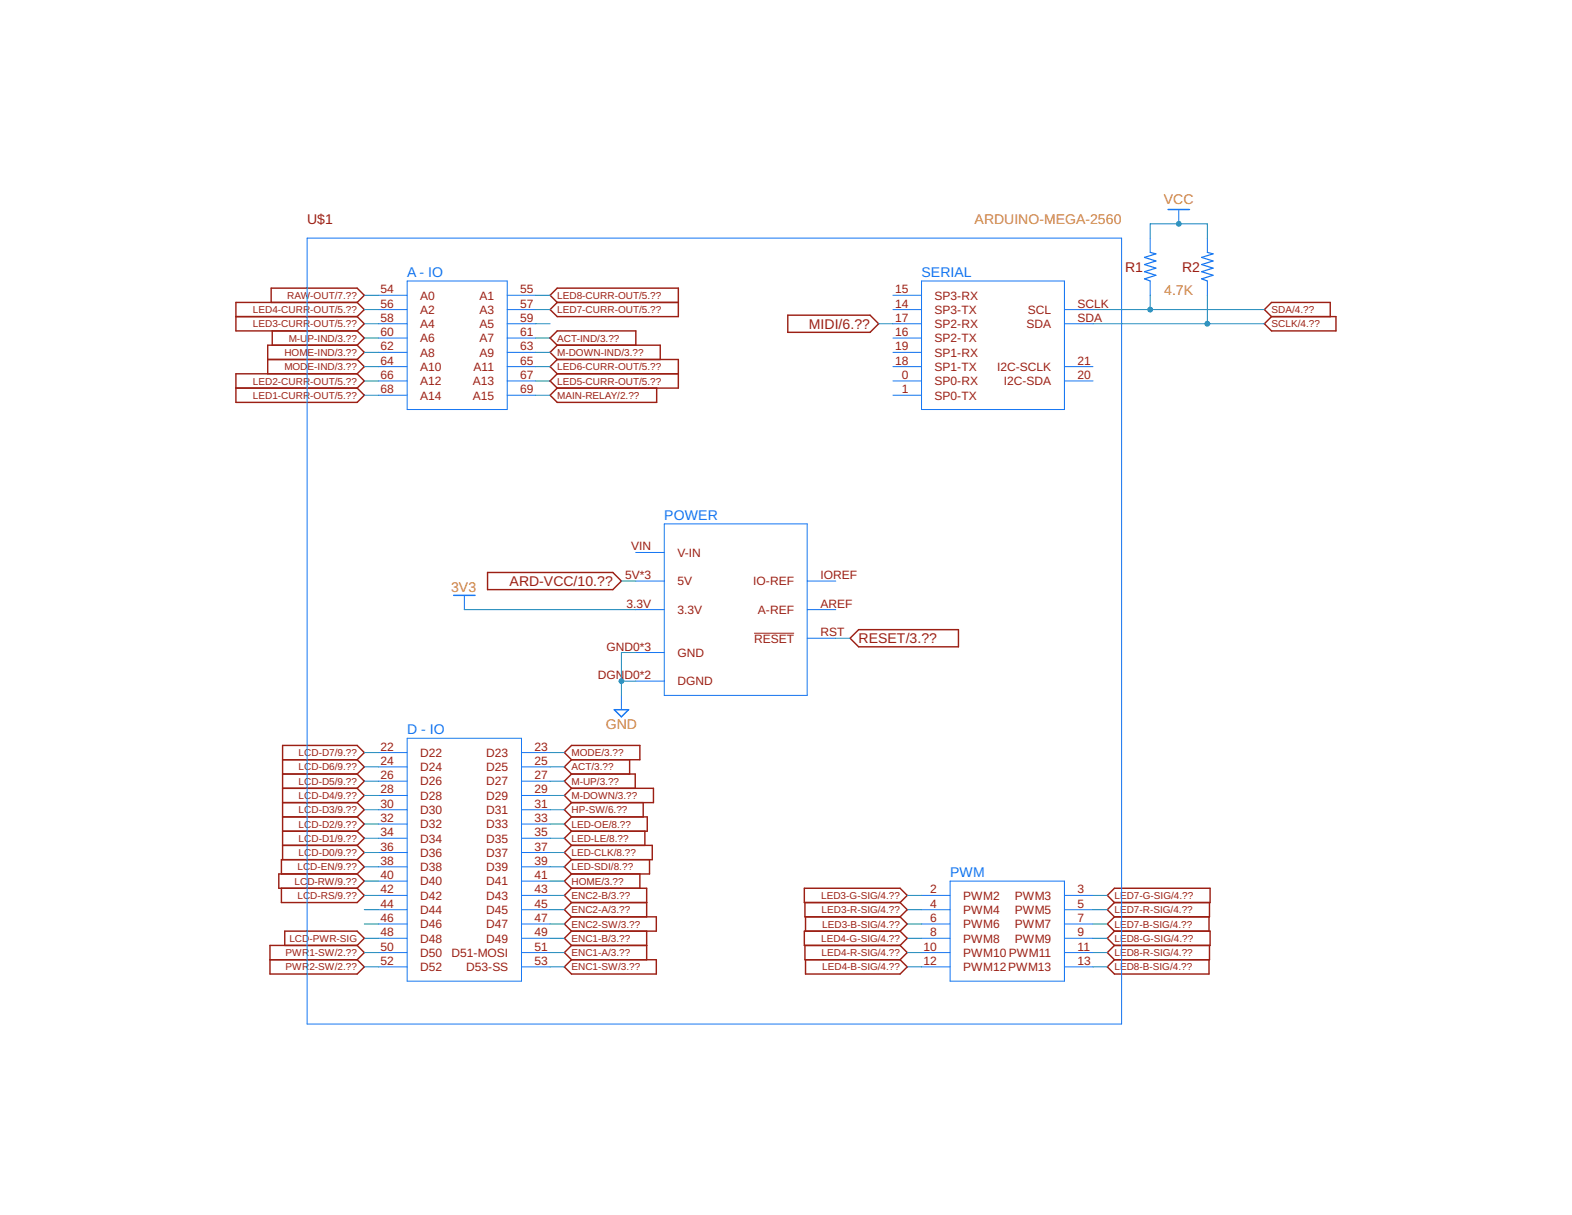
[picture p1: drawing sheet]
<svg xmlns="http://www.w3.org/2000/svg" width="279mm" height="216mm" viewBox="0 0 279 216" stroke-linecap="round" stroke-linejoin="round" font-family="sans-serif">
<path d="M134 112.5h7.1" fill="none" stroke="#9c1f14" stroke-width=".18"/>
<g fill="none" stroke="#9c1f14" stroke-width=".25">
<path d="M41.9 56.3h21.6M48.2 53.7v-2.5h15.3l1.2 1.3-1.2 1.2M48.4 58.8v2.5M63.5 53.7h-21.6v5.1h21.6M63.5 53.7l1.2 1.3-1.2 1.3M63.5 56.3l1.2 1.2-1.2 1.3M63.5 58.8l1.2 1.3-1.2 1.2M97.8 52.5l1.2-1.3h21.6v5.1h-21.6l-1.2-1.3 1.2-1.3zM99 53.7h21.6M140 56h14.6l1.6 1.5-1.6 1.6h-14.6zM226 56.3l-1.3-1.3 1.3-1.3h10.4v2.6M226 56.3h11.4v2.5h-11.4l-1.3-1.3z"/>
<path d="M41.9 69h21.6M47.6 63.9h15.9M63.5 66.4l1.2 1.3-1.2 1.3M63.5 66.4h-21.6v5.1h21.6l1.2-1.3-1.2-1.2M63.5 61.3h-15.9v5.1M63.5 61.3l1.2 1.3-1.2 1.3M63.5 63.9l1.2 1.3-1.2 1.2M99 61.3l-1.2-1.2 1.2-1.3h14v2.5M99 63.9h21.6v5.1h-21.6M99 66.4h21.6M99 69l-1.2 1.2 1.2 1.3h17.7v-2.5M99 63.9l-1.2 1.3 1.2 1.2"/>
<path d="M99 66.4l-1.2 1.3 1.2 1.3M99 61.3h18.3v2.6M99 61.3l-1.2 1.3 1.2 1.3M86.7 101.7h22.2l1.5 1.6-1.5 1.5h-22.2zM151.1 113.4l1.5-1.5h17.7v3h-17.7zM50.2 137.5h13.3M50.2 135h13.3M63.5 135l1.2-1.3-1.2-1.2h-13.3v20.3M63.5 135l1.2 1.3-1.2 1.2M63.5 137.5l1.2 1.3-1.2 1.3M100.3 133.7l1.3-1.2h12.1v2.5h-12.1zM101.6 137.5l-1.3 1.3 1.3 1.3"/>
<path d="M101.6 137.5h11.3v2.6M101.6 135l-1.3 1.3 1.3 1.2M111.9 135v2.5M50 157.8v2.6h13.5l1.2-1.3-1.2-1.3M50.2 142.6h13.3M50.2 145.2h13.3M50.2 140.1h13.3M50.2 147.7h13.3M50.2 150.2h13.3M63.5 155.3h-13.9v2.5h13.9M63.5 140.1l1.2 1.3-1.2 1.2M63.5 142.6l1.2 1.3-1.2 1.3"/>
<path d="M63.5 145.2l1.2 1.2-1.2 1.3M63.5 147.7l1.2 1.2-1.2 1.3M63.5 150.2l1.2 1.3-1.2 1.3M63.5 152.8h-13.5v2.5M63.5 152.8l1.2 1.2-1.2 1.3M63.5 155.3l1.2 1.3-1.2 1.2M101.6 157.8h13.3v5.1M101.6 142.6l-1.3 1.3 1.3 1.3M101.6 140.1h14.5v2.5h-14.5M101.6 145.2h13.4v2.5h-13.4M101.6 140.1l-1.3 1.3 1.3 1.2M101.6 150.2h14.3v2.6h-14.3"/>
<path d="M101.6 157.8l-1.3 1.3 1.3 1.3M101.6 145.2l-1.3 1.2 1.3 1.3M101.6 147.7l-1.3 1.2 1.3 1.3M101.6 150.2l-1.3 1.3 1.3 1.3M101.6 152.8l-1.3 1.2 1.3 1.3M101.6 155.3l-1.3 1.3 1.3 1.2M113.7 155.3v2.5M114.3 142.6v2.6M114.6 147.7v2.5M115.4 152.8v2.5h-13.8M143 157.8h17l1.2 1.3-1.2 1.3h-17zM196.8 159.1l1.3-1.3h17v2.6h-17z"/>
<path d="M48 170.5h15.5M50.6 168v-2.5h12.9l1.2 1.2-1.2 1.3M63.5 168h-15.5v5.1h15.5l1.2-1.3-1.2-1.3M63.5 168l1.2 1.3-1.2 1.2M100.3 171.8l1.3-1.3h15v2.6h-15zM101.6 162.9l-1.3 1.3 1.3 1.3M101.6 162.9h15v2.6h-15M101.6 168l-1.3 1.3 1.3 1.2M101.6 168h13.3M101.6 165.5l-1.3 1.2 1.3 1.3M101.6 160.4h13.3M101.6 160.4l-1.3 1.2 1.3 1.3"/>
<path d="M114.9 165.5v5M143.1 168v2.5h16.9M143.1 160.4v2.5h16.9M143.2 170.5v2.6h16.8l1.2-1.3-1.2-1.3M143.2 162.9v2.6M160 165.5h-17v2.5h17M160 160.4l1.2 1.2-1.2 1.3M160 168l1.2 1.3-1.2 1.2M160 165.5l1.2 1.2-1.2 1.3M160 162.9l1.2 1.3-1.2 1.3M198.1 170.5l-1.3 1.3 1.3 1.3h16.8v-2.6M198.1 165.5h17v2.5h-17"/>
<path d="M198.1 160.4l-1.3 1.2 1.3 1.3M198.1 162.9l-1.3 1.3 1.3 1.3M198.1 165.5l-1.3 1.2 1.3 1.3M198.1 168l-1.3 1.3 1.3 1.2M214.9 162.9v2.6M215 168v2.5h-16.9M215 160.4v2.5h-16.9"/>
</g>
<g fill="none" stroke="#1375f4" stroke-width=".18">
<path d="M209.5 37.2v2.6M54.6 42.3h144.7v139.7h-144.7zM67.3 55h5.1M67.3 57.5h5.1M67.3 52.5h5.1M72.4 49.9h17.7v22.9h-17.7zM90.1 55h5.1M90.1 57.5h5.1M90.1 52.5h5.1M158.7 55h5.1M158.7 57.5h5.1M158.7 52.5h5.1"/>
<path d="M163.8 49.9h25.4v22.9h-25.4zM189.2 55h5.1M189.2 57.5h5.1M204.4 42.3v2.6M204.4 49.9v2.6M214.6 42.3v2.6M214.6 49.9v2.6M67.3 70.2h5.1M67.3 67.7h5.1M67.3 65.2h5.1M67.3 62.6h5.1M67.3 60.1h5.1"/>
<path d="M90.1 70.2h5.1M90.1 67.7h5.1M90.1 65.2h5.1M90.1 62.6h5.1M90.1 60.1h5.1M158.7 70.2h5.1M158.7 67.7h5.1M158.7 65.2h5.1M158.7 62.6h5.1M158.7 60.1h5.1M189.2 67.7h5.1M189.2 65.2h5.1"/>
<path d="M113 98.2h5.1M118.1 93.1h25.4v30.5h-25.4zM82.5 105.8v2.5M113 108.3h5.1M113 103.3h5.1M113 116h5.1M143.5 108.3h5M143.5 103.3h5M143.5 113.4h5M67.3 133.7h5.1M67.3 136.3h5.1M67.3 138.8h5.1"/>
<path d="M72.4 131.2h20.3v43.1h-20.3zM92.7 133.7h5.1M92.7 136.3h5.1M92.7 138.8h5.1M110.4 123.6v2.5M113 121h5.1M67.3 141.4h5.1M67.3 143.9h5.1M67.3 146.4h5.1M67.3 148.9h5.1M67.3 151.5h5.1M67.3 154h5.1"/>
<path d="M67.3 156.6h5.1M67.3 159.1h5.1M92.7 141.4h5.1M92.7 143.9h5.1M92.7 146.4h5.1M92.7 148.9h5.1M92.7 151.5h5.1M92.7 154h5.1M92.7 156.6h5.1M92.7 159.1h5.1M163.8 159.1h5.1M168.9 156.6h20.3v17.7h-20.3z"/>
<path d="M189.2 159.1h5.1M67.3 161.6h5.1M67.3 164.2h5.1M67.3 166.7h5.1M67.3 169.3h5.1M67.3 171.8h5.1M92.7 161.6h5.1M92.7 164.2h5.1M92.7 166.7h5.1M92.7 169.3h5.1M92.7 171.8h5.1M163.8 161.6h5.1"/>
<path d="M163.8 164.2h5.1M163.8 166.7h5.1M163.8 169.3h5.1M163.8 171.8h5.1M189.2 161.6h5.1M189.2 164.2h5.1M189.2 166.7h5.1M189.2 169.3h5.1M189.2 171.8h5.1"/>
</g>
<path d="M207.6 37.2h3.8M80.6 105.8h3.8M109.2 126.1h2.5l-1.3 1.3z" fill="none" stroke="#1375f4" stroke-width=".25"/>
<path d="M204.4 44.9l1 .2-2 .6 2 .7-2 .6 2 .6-2 .7 2 .6-2 .7 1 .3M214.6 44.9l1 .2-2 .6 2 .7-2 .6 2 .6-2 .7 2 .6-2 .7 1 .3" fill="none" stroke="#1375f4" stroke-width=".21"/>
<path d="M204.4 42.3v-2.5h10.2v2.5" fill="none" stroke="#158f93" stroke-width=".18"/>
<circle cx="209.5" cy="39.8" r=".51" fill="#158f93"/>
<path d="M209 39.8a.51 .51 0 0 1 1 0 .51 .51 0 0 1-1 0zM209 39.8a.51 .51 0 0 0 1 0 .51 .51 0 0 0-1 0z" fill="#158f93"/>
<path d="M82.5 108.3h30.5M113 116h-2.6v7.6M110.4 121h2.6" fill="none" stroke="#158f93" stroke-width=".18"/>
<circle cx="110.4" cy="121" r=".51" fill="#158f93"/>
<path d="M109.9 121a.55 .55 0 0 1 1.1 0 .55 .55 0 0 1-1.1 0zM109.9 121a.55 .55 0 0 0 1.1 0 .55 .55 0 0 0-1.1 0z" fill="#158f93"/>
<path d="M194.3 55h30.4M204.4 52.5v2.5M148.5 113.4h2.6M97.8 138.8h2.5M97.8 136.3h2.5M97.8 133.7h2.5M97.8 143.9h2.5M97.8 141.4h2.5M161.2 159.1h2.6M97.8 171.8h2.5M97.8 169.3h2.5M97.8 166.7h2.5" fill="none" stroke="#158f93" stroke-width=".18"/>
<circle cx="204.4" cy="55" r=".51" fill="#158f93"/>
<path d="M203.9 55a.51 .51 0 0 1 1 0 .51 .51 0 0 1-1 0zM203.9 55a.51 .51 0 0 0 1 0 .51 .51 0 0 0-1 0z" fill="#158f93"/>
<path d="M194.3 57.5h30.4M214.6 52.5v5" fill="none" stroke="#158f93" stroke-width=".18"/>
<circle cx="214.6" cy="57.5" r=".51" fill="#158f93"/>
<path d="M214.1 57.5a.51 .51 0 0 1 1 0 .51 .51 0 0 1-1 0zM214.1 57.5a.51 .51 0 0 0 1 0 .51 .51 0 0 0-1 0z" fill="#158f93"/>
<g fill="none" stroke="#158f93" stroke-width=".18">
<path d="M64.7 57.5h2.6M64.7 52.5h2.6M64.7 55h2.6M95.2 57.5h2.6M95.2 52.5h2.6M95.2 55h2.6M156.2 57.5h2.5M64.7 67.7h2.6M64.7 70.2h2.6M64.7 65.2h2.6M64.7 60.1h2.6M64.7 62.6h2.6"/>
<path d="M95.2 67.7h2.6M95.2 70.2h2.6M95.2 65.2h2.6M95.2 60.1h2.6M95.2 62.6h2.6M110.4 103.3h2.6M64.7 133.7h2.6M64.7 136.3h2.6M64.7 138.8h2.6M64.7 141.4h2.6M64.7 143.9h2.6M64.7 146.4h2.6"/>
<path d="M64.7 148.9h2.6M64.7 151.5h2.6M64.7 154h2.6M64.7 159.1h2.6M64.7 156.6h2.6M97.8 146.4h2.5M97.8 148.9h2.5M97.8 151.5h2.5M97.8 154h2.5M97.8 159.1h2.5M97.8 156.6h2.5M194.3 159.1h2.5"/>
<path d="M64.7 164.2h2.6M64.7 161.6h2.6M64.7 169.3h2.6M64.7 171.8h2.6M64.7 166.7h2.6M97.8 164.2h2.5M97.8 161.6h2.5M161.2 164.2h2.6M161.2 161.6h2.6M161.2 169.3h2.6M161.2 171.8h2.6M161.2 166.7h2.6"/>
<path d="M194.3 164.2h2.5M194.3 161.6h2.5M194.3 169.3h2.5M194.3 171.8h2.5M194.3 166.7h2.5"/>
</g>
<g font-size="2.5" fill="#9c1f14">
<text x="54.6" y="39.8">U$1</text>
<text x="200" y="48.3">R1</text>
<text x="210.1" y="48.3">R2</text>
<text x="143.8" y="58.4">MIDI/6.??</text>
<text x="90.6" y="104.1">ARD-VCC/10.??</text>
<text x="152.6" y="114.3">RESET/3.??</text>
</g>
<g font-size="2.5" fill="#d59028">
<text x="173.2" y="39.8">ARDUINO-MEGA-2560</text>
<text x="206.9" y="36.2">VCC</text>
<text x="206.9" y="52.5">4.7K</text>
<text x="80.2" y="105.3">3V3</text>
<text x="107.7" y="129.5">GND</text>
</g>
<g font-size="2.5" fill="#1375f4">
<text x="72.4" y="49.2">A - IO</text>
<text x="163.8" y="49.2">SERIAL</text>
<text x="118.1" y="92.3">POWER</text>
<text x="72.4" y="130.4">D - IO</text>
<text x="168.9" y="155.8">PWM</text>
</g>
<g font-size="2.1" fill="#9c1f14">
<text x="67.7" y="52.1">54</text>
<text x="74.7" y="53.2">A0</text>
<text x="85.2" y="53.2">A1</text>
<text x="92.5" y="52.1">55</text>
<text x="159.1" y="52.1">15</text>
<text x="166.1" y="53.2">SP3-RX</text>
<text x="67.7" y="54.6">56</text>
<text x="67.7" y="57.2">58</text>
<text x="67.7" y="59.7">60</text>
<text x="74.7" y="55.8">A2</text>
<text x="74.7" y="58.3">A4</text>
<text x="85.2" y="55.8">A3</text>
<text x="85.2" y="58.3">A5</text>
<text x="92.5" y="54.6">57</text>
<text x="92.5" y="57.2">59</text>
<text x="92.5" y="59.7">61</text>
<text x="159.1" y="59.7">16</text>
<text x="159.1" y="57.2">17</text>
<text x="159.1" y="54.6">14</text>
<text x="166.1" y="58.3">SP2-RX</text>
<text x="166.1" y="55.8">SP3-TX</text>
<text x="182.5" y="58.3">SDA</text>
<text x="182.7" y="55.8">SCL</text>
<text x="191.5" y="54.6">SCLK</text>
<text x="191.5" y="57.2">SDA</text>
<text x="67.7" y="62.3">62</text>
<text x="67.7" y="64.8">64</text>
<text x="74.7" y="60.8">A6</text>
<text x="74.7" y="63.4">A8</text>
<text x="74.7" y="65.9">A10</text>
<text x="84.2" y="65.9">A11</text>
<text x="85.2" y="60.8">A7</text>
<text x="85.2" y="63.4">A9</text>
<text x="92.5" y="62.3">63</text>
<text x="92.5" y="64.8">65</text>
<text x="159.1" y="64.8">18</text>
<text x="159.1" y="62.3">19</text>
<text x="166.1" y="65.9">SP1-TX</text>
<text x="166.1" y="63.4">SP1-RX</text>
<text x="166.1" y="60.8">SP2-TX</text>
<text x="177.2" y="65.9">I2C-SCLK</text>
<text x="191.5" y="64.8">21</text>
<text x="67.7" y="67.3">66</text>
<text x="67.7" y="69.9">68</text>
<text x="74.7" y="68.5">A12</text>
<text x="74.7" y="71">A14</text>
<text x="84" y="68.5">A13</text>
<text x="84" y="71">A15</text>
<text x="92.5" y="67.3">67</text>
<text x="92.5" y="69.9">69</text>
<text x="160.3" y="69.9">1</text>
<text x="160.3" y="67.3">0</text>
<text x="166.1" y="71">SP0-TX</text>
<text x="166.1" y="68.5">SP0-RX</text>
<text x="178.4" y="68.5">I2C-SDA</text>
<text x="191.5" y="67.3">20</text>
<text x="112.2" y="97.8">VIN</text>
<text x="120.4" y="98.9">V-IN</text>
<text x="111.1" y="102.9">5V*3</text>
<text x="111.4" y="108">3.3V</text>
<text x="120.4" y="104">5V</text>
<text x="133.9" y="104">IO-REF</text>
<text x="145.8" y="102.9">IOREF</text>
<text x="145.8" y="108">AREF</text>
<text x="120.4" y="109.1">3.3V</text>
<text x="134.7" y="109.1">A-REF</text>
<text x="145.8" y="113.1">RST</text>
<text x="107.8" y="115.6">GND0*3</text>
<text x="120.4" y="116.7">GND</text>
<text x="134" y="114.2">RESET</text>
<text x="106.2" y="120.7">DGN</text>
<text x="111" y="120.7">D0*2</text>
<text x="120.4" y="121.8">DGND</text>
<text x="67.7" y="133.4">22</text>
<text x="67.7" y="135.9">24</text>
<text x="74.7" y="134.5">D22</text>
<text x="74.7" y="137">D24</text>
<text x="86.4" y="134.5">D23</text>
<text x="86.4" y="137">D25</text>
<text x="95" y="133.4">23</text>
<text x="95" y="135.9">25</text>
<text x="67.7" y="138.4">26</text>
<text x="67.7" y="141">28</text>
<text x="67.7" y="143.5">30</text>
<text x="74.7" y="139.6">D26</text>
<text x="74.7" y="142.1">D28</text>
<text x="86.4" y="139.6">D27</text>
<text x="86.4" y="142.1">D29</text>
<text x="95" y="138.4">27</text>
<text x="95" y="141">29</text>
<text x="95" y="143.5">31</text>
<text x="67.7" y="146.1">32</text>
<text x="67.7" y="148.6">34</text>
<text x="74.7" y="144.6">D30</text>
<text x="74.7" y="147.2">D32</text>
<text x="74.7" y="149.7">D34</text>
<text x="86.4" y="144.6">D31</text>
<text x="86.4" y="147.2">D33</text>
<text x="86.4" y="149.7">D35</text>
<text x="95" y="146.1">33</text>
<text x="95" y="148.6">35</text>
<text x="67.7" y="151.1">36</text>
<text x="67.7" y="153.7">38</text>
<text x="74.7" y="152.3">D36</text>
<text x="74.7" y="154.8">D38</text>
<text x="86.4" y="152.3">D37</text>
<text x="86.4" y="154.8">D39</text>
<text x="95" y="151.1">37</text>
<text x="95" y="153.7">39</text>
<text x="67.7" y="156.2">40</text>
<text x="67.7" y="158.8">42</text>
<text x="67.7" y="161.3">44</text>
<text x="74.7" y="157.3">D40</text>
<text x="74.7" y="159.9">D42</text>
<text x="86.4" y="157.3">D41</text>
<text x="86.4" y="159.9">D43</text>
<text x="95" y="156.2">41</text>
<text x="95" y="158.8">43</text>
<text x="95" y="161.3">45</text>
<text x="165.3" y="158.8">2</text>
<text x="165.3" y="161.3">4</text>
<text x="171.2" y="159.9">PWM2</text>
<text x="180.3" y="159.9">PWM3</text>
<text x="191.5" y="158.8">3</text>
<text x="191.5" y="161.3">5</text>
<text x="67.7" y="163.8">46</text>
<text x="67.7" y="166.4">48</text>
<text x="74.7" y="162.4">D44</text>
<text x="74.7" y="165">D46</text>
<text x="74.7" y="167.5">D48</text>
<text x="86.4" y="162.4">D45</text>
<text x="86.4" y="165">D47</text>
<text x="86.4" y="167.5">D49</text>
<text x="95" y="163.8">47</text>
<text x="95" y="166.4">49</text>
<text x="165.3" y="163.8">6</text>
<text x="165.3" y="166.4">8</text>
<text x="171.2" y="162.4">PWM4</text>
<text x="171.2" y="165">PWM6</text>
<text x="171.2" y="167.5">PWM8</text>
<text x="180.3" y="162.4">PWM5</text>
<text x="180.3" y="165">PWM7</text>
<text x="180.3" y="167.5">PWM9</text>
<text x="191.5" y="163.8">7</text>
<text x="191.5" y="166.4">9</text>
<text x="67.7" y="168.9">50</text>
<text x="67.7" y="171.5">52</text>
<text x="74.7" y="170">D50</text>
<text x="74.7" y="172.6">D52</text>
<text x="80.3" y="170">D51-MOSI</text>
<text x="82.9" y="172.6">D53-SS</text>
<text x="95" y="168.9">51</text>
<text x="95" y="171.5">53</text>
<text x="164.2" y="168.9">10</text>
<text x="164.2" y="171.5">12</text>
<text x="171.2" y="170">PWM10 PWM11</text>
<text x="171.2" y="172.6">PWM12PWM13</text>
<text x="191.5" y="168.9">11</text>
<text x="191.5" y="171.5">13</text>
</g>
<g font-size="1.8" fill="#9c1f14">
<text x="51" y="53.1">RAW</text>
<text x="55.2" y="53.1">-OUT/7.??</text>
<text x="99" y="53.1">LED8-CURR-OUT/5.??</text>
<text x="44.9" y="55.6">LED4-CURR-OUT/5.??</text>
<text x="44.9" y="58.2">LED3-CURR-OUT/5.??</text>
<text x="99" y="55.6">LED7-CURR-OUT/5.??</text>
<text x="226" y="55.6">SDA/4.??</text>
<text x="226" y="58.2">SCLK/4.??</text>
<text x="50.5" y="63.3">HOM</text>
<text x="50.5" y="65.8">MOD</text>
<text x="51.3" y="60.7">M-U</text>
<text x="54.7" y="60.7">P-IND/3.??</text>
<text x="54.7" y="63.3">E-IND/3.??</text>
<text x="54.7" y="65.8">E-IND/3.??</text>
<text x="99" y="65.8">LED6-CURR-OUT/5.??</text>
<text x="99" y="60.7">ACT-IND/3.??</text>
<text x="99" y="63.3">M-DOWN-IND/3.??</text>
<text x="44.9" y="68.3">LED2-CURR-OUT/5.??</text>
<text x="44.9" y="70.9">LED1-CURR-OUT/5.??</text>
<text x="99" y="68.3">LED5-CURR-OUT/5.??</text>
<text x="99" y="70.9">MAIN-RELAY/2.??</text>
<text x="53.1" y="134.4">LCD-D7/9.??</text>
<text x="53.1" y="136.9">LCD-D6/9.??</text>
<text x="101.6" y="136.9">ACT/3.??</text>
<text x="101.6" y="134.4">MODE/3.??</text>
<text x="53.1" y="139.4">LCD-D5/9.??</text>
<text x="53.1" y="142">LCD-D4/9.??</text>
<text x="101.6" y="142">M-DOWN/3.??</text>
<text x="101.6" y="139.4">M-UP/3.??</text>
<text x="53.1" y="144.5">LCD-D3/9.??</text>
<text x="53.1" y="147.1">LCD-D2/9.??</text>
<text x="53.1" y="149.6">LCD-D1/9.??</text>
<text x="101.6" y="144.5">HP-SW/6.??</text>
<text x="101.6" y="147.1">LED-OE/8.??</text>
<text x="101.6" y="149.6">LED-LE/8.??</text>
<text x="52.9" y="154.7">LCD-EN/9.??</text>
<text x="53.1" y="152.1">LCD-D0/9.??</text>
<text x="101.6" y="152.1">LED-CLK/8.??</text>
<text x="101.6" y="154.7">LED-SDI/8.??</text>
<text x="52.3" y="157.2">LC</text>
<text x="52.9" y="159.8">LCD-RS/9.??</text>
<text x="54.6" y="157.2">D-RW/9.??</text>
<text x="101.6" y="159.8">ENC2-B/3.??</text>
<text x="101.6" y="157.2">HOME/3.??</text>
<text x="145.9" y="159.8">LED3-G-SIG/4.??</text>
<text x="198.1" y="159.8">LED7-G-SIG/4.??</text>
<text x="51.4" y="167.4">LCD</text>
<text x="55" y="167.4">-PWR-SIG</text>
<text x="101.6" y="167.4">ENC1-B/3.??</text>
<text x="101.6" y="164.8">ENC2-SW/3.??</text>
<text x="101.6" y="162.3">ENC2-A/3.??</text>
<text x="145.9" y="167.4">LED4-G-SIG/4.??</text>
<text x="146" y="162.3">LED3-R-SIG/4.??</text>
<text x="146.1" y="164.8">LED3-B-SIG/4.??</text>
<text x="198.1" y="162.3">LED7-R-SIG/4.??</text>
<text x="198.1" y="164.8">LED7-B-SIG/4.??</text>
<text x="198.1" y="167.4">LED8-G-SIG/4.??</text>
<text x="50.8" y="169.9">PWR</text>
<text x="50.8" y="172.5">PWR</text>
<text x="55" y="169.9">1-SW/2.??</text>
<text x="55" y="172.5">2-SW/2.??</text>
<text x="101.6" y="172.4">ENC1-SW/3.??</text>
<text x="101.6" y="169.9">ENC1-A/3.??</text>
<text x="146" y="169.9">LED4-R-SIG/4.??</text>
<text x="146.1" y="172.5">LED4-B-SIG/4.??</text>
<text x="198.1" y="169.9">LED8-R-SIG/4.??</text>
<text x="198.1" y="172.4">LED8-B-SIG/4.??</text>
</g>
</svg>
